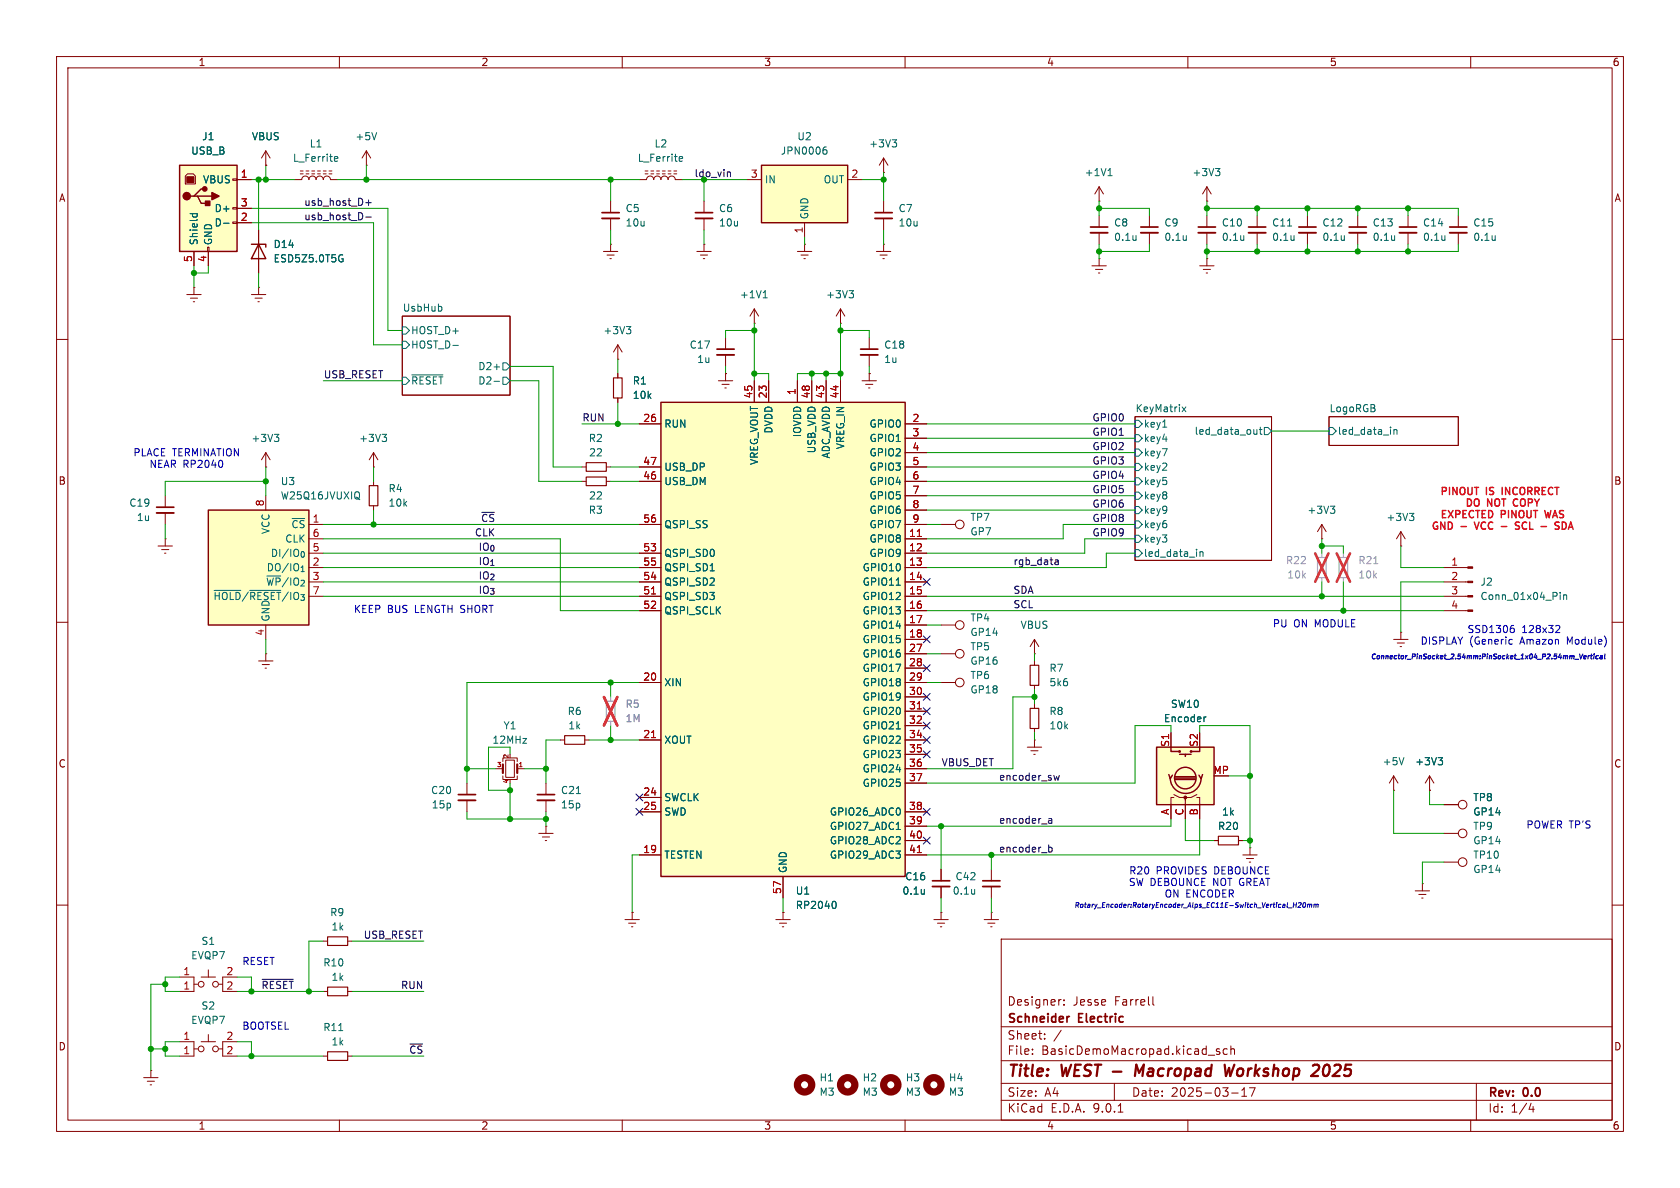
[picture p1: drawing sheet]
<svg xmlns="http://www.w3.org/2000/svg" width="297mm" height="210mm" viewBox="0 0 297 210" stroke-linecap="round" stroke-linejoin="round" font-family="sans-serif">
<g fill="none" stroke="#840000" stroke-width=".18">
<path d="M10 10h277v190h-277zM12 12h273v186h-273zM60 10v2M110 10v2M160 10v2M210 10v2M260 10v2M52.1 31.8h1.2a.64 .64 0 0 1 .7-.7 .64 .64 0 0 1 .6 .7 .64 .64 0 0 1 .6-.7 .64 .64 0 0 1 .7 .7 .64 .64 0 0 1 .6-.7 .64 .64 0 0 1 .6 .7 .64 .64 0 0 1 .7-.7 .64 .64 0 0 1 .6 .7h1.3M53.1 30.7h.5M53.1 30.2h.5M54.1 30.7h.5M54.1 30.2h.5"/>
<path d="M55.1 30.7h.5M55.1 30.2h.5M56.1 30.7h.5M56.1 30.2h.5M57.1 30.7h.6M57.1 30.2h.6M58.2 30.7h.5M58.2 30.2h.5M45.7 40.6v7.7M71.1 55.9h19.1v14h-19.1zM10 60h2M200.7 73.7h24.1v25.4h-24.1z"/>
<path d="M234.9 73.7h22.9v5h-22.9zM285 60h2M29.2 87.6v2.1M29.2 90.7v2M47 82.6h.1M47 80l-.8 1.3M47 80l.8 1.3M47 80v2.6M10 110h2M246.4 113h2.5M247 113.7h1.3M247.5 114.3h.3"/>
<path d="M247.6 111.8h.1M247.6 111.8v1.2M285 110h2M219.7 151.1h2.5M220.3 151.8h1.3M220.9 152.4h.2M221 149.9h.1M221 149.9v1.2M10 160h2M57.1 175.3h.8M57.1 166.4h.8M61.5 175.3h.7"/>
<path d="M61.5 166.4h.7M177 166h108v32h-108zM187.5 176.7h.1M188.1 177.6v.1M188.1 176.8v.1M203.8 176.2v1.3l.2 .2M285 160h2M60 198v2M110 198v2M160 198v2M177 194.5h108M177 191.5h108"/>
<path d="M177 187.5h108M177 181.5h108M182.5 186.3v.1M182.5 185.5v.1M184.7 183.6v.1M184.7 182.8v.1M187.6 182.1l-1.3 2M197 191.5v3M197.7 196.6h.8M210 198v2M213.6 186.5h1.1M215.6 185.5l-.4-.1-.2 .2 .1 .2 .5 .2v.3h-.6"/>
<path d="M217 185.5l-.5-.1-.3 .3v.4l.2 .2h.6M217.6 185.5l.2-.1 .4 .1v.9M217.6 184.9v1.5M217.7 193.2h1.2M219.5 193.8h.9M219.5 192.7l.5-.4v1.5M221.9 192.3l-.7 1.5M260 198v2M261 191.5v6.5M270.7 195l-.4 1.1h.9M271 195.6v1"/>
</g>
<path d="M202.2 188.2l-.8 1.4-.5-1.4-.3 2M216.5 188.2l.2 2 .6-1.4 .2 1.4 .7-2M234.5 188.2a1.41 1.41 0 0 0-.4 1.9l.3 .1" fill="none" stroke="#840000" stroke-width=".4"/>
<path d="M27.7 89.7h3M189.1 179.7l-.3 .1" fill="none" stroke="#840000" stroke-width=".3"/>
<g fill="none" stroke="#006464" stroke-width=".18">
<path d="M59.3 27.7h.4v.3l-.6 .1M59.7 28.5h-.4M60.3 45l.3 .1M60.4 45.8h.2v.4l-.3 .1M71.1 57.8h.7l.6 .6-.6 .7h-.7zM78.1 54.3v.6M48.5 76.8h.8l-.4 .5M49 77.3l.3 .2v.3l-.3 .2M71.1 60.3h.7l.6 .7-.6 .6h-.7zM71.1 66.7h.7l.6 .6-.6 .6h-.7zM72.8 66.3h5.5M80.1 61.1h.9"/>
<path d="M87.3 64.9h1M87.3 67.4h1M88.9 64.1h.6l.7 .7-.7 .6h-.6zM88.9 66.7h.6l.7 .6-.7 .6h-.6zM200.7 74.3h.6l.6 .6-.6 .7h-.6zM200.7 79.4h.6l.6 .6-.6 .6h-.6zM200.7 76.8h.6l.6 .7-.6 .6h-.6zM205.5 75.5h.8M209 71.9l.7 .9M209.7 71.9l-.7 .9M222.2 75.9v.9M222.2 76.7l-.4 .1"/>
<path d="M222.6 75.9h.5M222.8 75.5v1.1l.3 .2M223.5 75.6h.7l.6 .6-.6 .6h-.7zM234.9 75.6h.7l.6 .6-.6 .6h-.7zM246.4 76.1l.2-.2 .3 .1 .1 .8M246.4 75.9v.9M200.7 89.5h.6l.6 .7-.6 .6h-.6zM200.7 87h.6l.6 .6-.6 .7h-.6zM200.7 97.2h.6l.6 .6-.6 .6h-.6zM200.7 81.9h.6l.6 .7-.6 .6h-.6zM200.7 92.1h.6l.6 .6-.6 .6h-.6zM200.7 84.5h.6l.6 .6-.6 .6h-.6z"/>
<path d="M200.7 94.6h.6l.6 .7-.6 .6h-.6zM212.1 97.5v.9M212.1 97.6l.2-.1 .3 .1 .1 .8"/>
</g>
<path d="M27.7 90.7h3" fill="none" stroke="#840000" stroke-width=".33"/>
<path d="M44.4 43.2h2.6v.5M45.7 43.2l1.3 2.5h-2.6z" fill="none" stroke="#840000" stroke-width=".25"/>
<path d="M57.9 174.5h3.6v1.5h-3.6zM57.9 165.6h3.6v1.5h-3.6z" fill="none" stroke="#840000" stroke-width=".2"/>
<path d="M204.5 132.1h10.1v10.1h-10.1z" fill="#ffffc2"/>
<g fill="none" stroke="#840000" stroke-width=".25">
<path d="M204.5 132.1h10.1v10.1h-10.1zM206.6 136.9l.3 .8 .4-.7M206.9 137.5a2.73 2.73 0 0 0 2.7 2.8 2.73 2.73 0 0 0 2.7-2.8M207 132.1v.7h1.5M207.8 137.8h3.5M207.8 137.5h3.5M207.8 137.3h3.5M208.5 133.4h2.1M209.5 133.4v.3M212.1 132.1v.7h-1.5M212.6 136.9l-.3 .8-.3-.7"/>
<circle cx="208.5" cy="132.8" r=".13"/>
<circle cx="209.5" cy="137.5" r="1.9"/>
<circle cx="210.6" cy="132.8" r=".13"/>
</g>
<g fill="none" stroke="#840000" stroke-width=".18">
<path d="M47 29.2h.1M47 26.7l-.8 1.2M47 26.7l.8 1.2M47 26.7v2.5M213.4 35.6h.1M213.4 33l-.8 1.3M213.4 33l.7 1.3M213.4 33v2.6M133.3 57.2h.1M133.3 54.6l-.7 1.3M133.3 54.6l.8 1.3M133.3 54.6v2.6"/>
<path d="M153.7 59.7v2M154.9 44.5h2.6M155.6 45.1h1.2M156.1 45.7h.2M156.2 43.2h.1M156.2 43.2v1.3M127 67.3h2.5M127.6 67.9h1.3M128.1 68.6h.3M128.3 66h.1M128.3 66v1.3M153.7 62.7v2.1"/>
<path d="M66 85.1v.8M66 89.4v.8M102.9 85.1h.7M107.2 85.1h.7M166.4 92.7h2.5M233.7 95.3h.1M233.7 92.7l-.8 1.3M233.7 92.7l.7 1.3M233.7 92.7v2.6M247.6 96.5h.1M247.6 94l-.7 1.3M247.6 94l.8 1.3"/>
<path d="M247.6 94v2.5M166.4 110.5h2.5M166.4 115.6h2.5M182.9 115.6h.1M182.9 113v2.6M182.9 116.8v.8M182.9 113l-.8 1.3M182.9 113l.7 1.3M255.3 100.3h4.2M255.3 102.9h4.2M255.3 105.4h4.2M255.3 108h4.2"/>
<path d="M166.4 120.7h2.5M182.9 121.2v.7M207 129.5v2.6M246.4 139.7h.1M246.4 137.2l-.8 1.2M246.4 137.2l.7 1.2M246.4 137.2v2.5M252.7 139.7h.1M252.7 137.2l-.7 1.2M252.7 137.2l.8 1.2M252.7 137.2v2.5M95.2 147.3h2.6"/>
<path d="M95.9 148h1.3M96.4 148.6h.2M96.5 146.1h.1M96.5 146.1v1.2M207.5 141h-.5v3.8M207.5 140.5l1 .5h1v.5M211.6 140.5l-1 .5h-1.1v3.8M211.6 141h.5v3.8M250.2 157.5h2.5M250.8 158.1h1.3M251.3 158.8h.3M251.5 156.2h.1"/>
<path d="M251.5 156.2v1.3M255.3 147.3h2.5M255.3 152.4h2.5M255.3 142.2h2.5M110.5 162.6h2.5M111.1 163.2h1.3M111.6 163.8h.3M111.8 161.3h.1M111.8 161.3v1.3"/>
<circle cx="169.7" cy="92.7" r=".76"/>
<circle cx="169.7" cy="115.6" r=".76"/>
<circle cx="169.7" cy="110.5" r=".76"/>
<circle cx="169.7" cy="120.6" r=".76"/>
<circle cx="258.6" cy="152.4" r=".76"/>
<circle cx="258.6" cy="147.3" r=".76"/>
<circle cx="258.6" cy="142.2" r=".76"/>
</g>
<g fill="#840000" stroke="#840000" stroke-width=".18">
<path d="M259.5 100.2h.8v.3h-.8z"/>
<path d="M259.5 102.7h.8v.3h-.8z"/>
<path d="M259.5 105.3h.8v.2h-.8z"/>
<path d="M259.5 107.8h.8v.3h-.8z"/>
<circle cx="209.5" cy="141" r=".25"/>
</g>
<g fill="none" stroke="#006464" stroke-width=".18">
<path d="M214.9 29.8h.8l-.5 .5M215.4 30.3l.3 .2v.3l-.3 .3M134.9 52.6h.7M135 51.7l.3-.3v1.2M235.2 89.5h.8l-.4 .5M235.7 90l.3 .2v.3l-.3 .2M249.2 90.7h.7l-.4 .5M249.7 91.2l.2 .3v.3l-.2 .2M275.8 104.7v.1M275.8 105.1v.9M276.4 105.1v.9M276.4 105.3l.2-.2 .3 .1 .1 .8"/>
<path d="M213.2 126.7l-.4 .3M248.2 133.9l-.4 1.3M254.2 133.9h.8l-.4 .5M254.8 134.4l.2 .3v.3l-.2 .2"/>
</g>
<path d="M65.3 85.9h1.5v3.5h-1.5zM103.6 84.3h3.6v1.6h-3.6zM182.1 117.6h1.5v3.6h-1.5z" fill="none" stroke="#840000" stroke-width=".2"/>
<path d="M232.9 98.6h1.5v3.5h-1.5zM236.7 98.6h1.6v3.5h-1.6zM107.2 124h1.5v3.5h-1.5z" fill="none" stroke="#a1a1a1" stroke-width=".2"/>
<path d="M233.7 97.8v.8M237.5 97.8v.8M233.7 102.1v.8M237.5 102.1v.8M107.9 123.2v.8M107.9 127.5v.8" fill="none" stroke="#a1a1a1" stroke-width=".18"/>
<path d="M232.5 97.8l2.4 5M234.9 97.8l-2.4 5M236.3 97.8l2.4 5M238.7 97.8l-2.4 5M106.8 123.2l2.3 5M109.1 123.2l-2.3 5" fill="none" stroke="#e12e31" stroke-width=".46"/>
<path d="M242.9 99.6h.7" fill="none" stroke="#989898" stroke-width=".18"/>
<g fill="none" stroke="#840000" stroke-width="1.3">
<circle cx="142.2" cy="191.8" r="1.27"/>
<circle cx="149.9" cy="191.8" r="1.27"/>
</g>
<path d="M152.1 61.7h3.1" fill="none" stroke="#840000" stroke-width=".3"/>
<path d="M152.1 62.7h3.1" fill="none" stroke="#840000" stroke-width=".33"/>
<path d="M31.7 29.2h10.2v15.3h-10.2z" fill="#ffffc2"/>
<path d="M31.7 29.2h10.2v15.3h-10.2zM34.3 34.7h.6l.7 1.2h1.2M34.9 34.7h2.6M36.2 33.4h-.6l-1.3 1.3h-.6" fill="none" stroke="#840000" stroke-width=".25"/>
<g fill="none" stroke="#840000" stroke-width=".18">
<path d="M32.8 31.1l.3-.4h1.1l.3 .4v1.4h-1.7zM41.1 31.6h.8v.3h-.8zM41.1 36.7h.8v.3h-.8zM41.1 39.2h.8v.3h-.8zM41.9 31.8h2.5M41.9 36.8h2.5M41.9 39.4h2.5M33 52.1h2.6M33.7 52.7h1.2M34.2 53.3h.2M34.3 50.8h.1M34.3 44.5v2.5"/>
<path d="M34.3 50.8v1.3M36.7 43.7h.3v.8h-.3zM36.8 44.5v2.5M44.4 52.1h2.6M45.1 52.7h1.3M45.6 53.3h.2M45.7 50.8h.1M45.7 50.8v1.3M152.4 67.3h2.5M153 67.9h1.3M153.5 68.6h.3M153.7 66h.1"/>
<path d="M153.7 66v1.3M66 82.6h.1M66 80l-.7 1.3M66 80l.8 1.3M66 80v2.6M137.2 162.6h2.5M137.8 163.2h1.3M138.3 163.8h.3M138.4 161.3h.1M138.4 161.3v1.3M174 162.6h2.5M174.6 163.2h1.3"/>
<path d="M175.1 163.8h.3M175.3 161.3h.1M175.3 161.3v1.3"/>
</g>
<path d="M33 31.2h1.3v1.1h-1.3z" fill="#840000" stroke="#840000" stroke-width=".18"/>
<g fill="#840000" stroke="#840000" stroke-width=".25">
<path d="M36.3 35.6h.8v.7h-.8z"/>
<path d="M37.5 34l1.2 .7-1.2 .6z"/>
<circle cx="33" cy="34.7" r=".63"/>
<circle cx="36.2" cy="33.4" r=".38"/>
</g>
<path d="M33.6 37.8h1.3M34.1 37.8l-.1 .3M34.8 37.8l.1 .3M39.5 39.5h1M67.6 76.8h.7l-.4 .5M68.1 77.3l.2 .2v.3l-.2 .2" fill="none" stroke="#006464" stroke-width=".18"/>
<path d="M116.8 71.1h43.2v83.8h-43.2z" fill="#ffffc2"/>
<path d="M116.8 71.1h43.2v83.8h-43.2z" fill="none" stroke="#840000" stroke-width=".25"/>
<g fill="none" stroke="#840000" stroke-width=".18">
<path d="M64.8 29.2h.1M64.8 26.7l-.8 1.2M64.8 26.7l.7 1.2M64.8 26.7v2.5M156.2 35.6v2M156.2 38.6v2M194.3 35.6h.1M194.3 33l-.8 1.3M194.3 33l.8 1.3M194.3 33v2.6M194.3 38.1v2M203.2 38.1v2"/>
<path d="M213.4 38.1v2M222.2 38.1v2M231.1 38.1v2M240 38.1v2M248.9 38.1v2M257.8 38.1v2M141 44.5h2.5M141.6 45.1h1.3M142.1 45.7h.3M142.2 43.2h.1M142.2 43.2v1.3M148.6 57.2h.1"/>
<path d="M148.6 54.6v2.6M148.6 54.6l-.8 1.3M148.6 54.6l.8 1.3M193 47h2.6M193.7 47.6h1.2M194.2 48.3h.2M194.3 45.7h.1M194.3 41.1v2.1M194.3 45.7v1.3M203.2 41.1v2.1M212.1 47h2.5M212.7 47.6h1.3"/>
<path d="M213.2 48.3h.3M213.4 45.7h.1M213.4 41.1v2.1M213.4 45.7v1.3M222.2 41.1v2.1M231.1 41.1v2.1M240 41.1v2.1M248.9 41.1v2.1M257.8 41.1v2.1M113 74.9h3.8M133.3 67.3v3.8M135.9 67.3v3.8"/>
<path d="M141 67.3v3.8M143.5 67.3v3.8M146 67.3v3.8M148.6 67.3v3.8M160 74.9h3.8M160 77.5h3.8M27.9 96.5h2.6M28.6 97.2h1.2M29.1 97.8h.2M29.2 95.3h.1M29.2 95.3v1.2M113 82.6h3.8"/>
<path d="M113 85.1h3.8M113 92.7h3.8M113 97.8h3.8M160 82.6h3.8M160 85.1h3.8M160 92.7h3.8M160 97.8h3.8M160 80h3.8M160 87.6h3.8M160 90.2h3.8M160 95.3h3.8M113 100.3h3.8"/>
<path d="M113 102.9h3.8M113 105.4h3.8M113 108h3.8M160 100.3h3.8M160 102.9h3.8M160 105.4h3.8M160 108h3.8M160 110.5h3.8M160 113h3.8M160 115.6h3.8M160 118.1h3.8M82.5 138.4v2.1"/>
<path d="M87.6 135.9h1.3M88.9 137.2v.6h2.5v-.6M88.9 134.6v-.6h2.5v.6M89.4 134.4h1.5v3h-1.5zM91.4 135.9h1.3M96.5 138.4v2.1M99.1 130.8h.7M103.4 130.8h.7M113 120.7h3.8M113 130.8h3.8M160 120.7h3.8M160 130.8h3.8"/>
<path d="M160 123.2h3.8M160 125.7h3.8M160 128.3h3.8M160 133.4h3.8M160 135.9h3.8M160 138.4h3.8M181.6 132.1h2.5M182.2 132.7h1.3M182.8 133.4h.2M182.9 130.8h.1M182.9 124.5v.7M182.9 128.8v.7"/>
<path d="M182.9 130.8v1.3M82.5 141.5v2M96.5 141.5v2M113 141h3.8M113 143.5h3.8M113 151.1h3.8M138.4 154.9v3.9M160 143.5h3.8M160 151.1h3.8M160 146.1h3.8M160 148.6h3.8M166.4 153.7v2"/>
<path d="M166.4 156.7v2.1M175.3 153.7v2M175.3 156.7v2.1M214.6 148.6h.8M218.9 148.6h.8M165.1 162.6h2.5M165.7 163.2h1.3M166.2 163.8h.3M166.4 161.3h.1M166.4 161.3v1.3"/>
</g>
<g fill="none" stroke="#006464" stroke-width=".18">
<path d="M66.6 23.4l-.4 1.3M195.9 31.1h.7M196 30.1l.2-.3v1.3M227.6 40h.7M150.1 51.4h.8l-.4 .5M150.6 51.9l.3 .2v.3l-.3 .2M200.8 41.6v.9M200.8 42.4h.1M209.7 41.6v.9M209.7 42.4h.1M219.9 41.6v.9M219.9 42.4h-.1"/>
<path d="M228.8 41.6v.9M228.8 42.4h-.1M237.7 41.6v.9M237.7 42.4h-.1M246.6 41.6v.9M246.6 42.4h-.1M255.4 41.6v.9M255.4 42.4h.1M264.3 41.6v.9M264.3 42.4h.1M125.6 100.9h.7M158.4 103.4h.8"/>
<path d="M158.4 128.8h.8M101.9 140.3h.7M147.5 159.3a.79 .79 0 0 1 0 1.3M158.4 146.6h.8M163.4 157.2v.9M163.4 157.9v.1M172.3 157.2v.9M172.3 157.9l-.1 .1"/>
</g>
<path d="M162.2 94.8h.7M115.2 105h.7M115.2 130.4h.7M162.2 125.3h.7M162.2 150.7h.7" fill="none" stroke="#a90000" stroke-width=".18"/>
<g fill="none" stroke="#840000" stroke-width=".3">
<path d="M154.7 37.6h3M192.8 40.1h3M201.7 40.1h3M211.8 40.1h3.1M220.7 40.1h3.1M229.6 40.1h3.1M238.5 40.1h3.1M247.4 40.1h3M256.3 40.1h3M81 140.5h3.1M95 140.5h3M164.8 155.7h3.1"/>
<path d="M173.7 155.7h3.1"/>
</g>
<g fill="none" stroke="#840000" stroke-width=".33">
<path d="M154.7 38.6h3M192.8 41.1h3M201.7 41.1h3M211.8 41.1h3.1M220.7 41.1h3.1M229.6 41.1h3.1M238.5 41.1h3.1M247.4 41.1h3M256.3 41.1h3M81 141.5h3.1M95 141.5h3M164.8 156.7h3.1"/>
<path d="M173.7 156.7h3.1"/>
</g>
<g fill="none" stroke="#840000" stroke-width="1.3">
<circle cx="157.5" cy="191.8" r="1.27"/>
<circle cx="165.1" cy="191.8" r="1.27"/>
</g>
<path d="M99.8 130h3.6v1.6h-3.6zM182.1 125.2h1.5v3.6h-1.5zM215.4 147.8h3.5v1.6h-3.5z" fill="none" stroke="#840000" stroke-width=".2"/>
<path d="M88.9 135.1v1.6M91.4 135.1v1.6" fill="none" stroke="#840000" stroke-width=".38"/>
<path d="M36.8 90.2h17.8v20.3h-17.8z" fill="#ffffc2"/>
<path d="M36.8 90.2h17.8v20.3h-17.8z" fill="none" stroke="#840000" stroke-width=".25"/>
<g fill="none" stroke="#840000" stroke-width=".18">
<path d="M107.9 35.6v2M107.9 38.6v2M113 31.8h1.3a.64 .64 0 0 1 .6-.7 .64 .64 0 0 1 .7 .7 .64 .64 0 0 1 .6-.7 .64 .64 0 0 1 .6 .7 .64 .64 0 0 1 .7-.7 .64 .64 0 0 1 .6 .7 .64 .64 0 0 1 .6-.7 .64 .64 0 0 1 .7 .7h1.2M114 30.7h.6M114 30.2h.6M115.1 30.7h.5M115.1 30.2h.5M116.1 30.7h.5M116.1 30.2h.5M117.1 30.7h.5M117.1 30.2h.5M118.1 30.7h.5"/>
<path d="M118.1 30.2h.5M119.1 30.7h.5M119.1 30.2h.5M124.5 35.6v2M124.5 38.6v2M156.2 30.5h.1M156.2 27.9l-.8 1.3M156.2 27.9l.8 1.3M156.2 27.9v2.6M106.7 44.5h2.5M107.3 45.1h1.3M107.8 45.7h.3"/>
<path d="M107.9 43.2h.1M107.9 43.2v1.3M123.2 44.5h2.5M123.8 45.1h1.3M124.3 45.7h.3M124.5 43.2h.1M124.5 43.2v1.3M128.3 59.7v2M109.2 63.5h.1M109.2 61v2.5M109.2 66v.8M109.2 70.4v.7"/>
<path d="M109.2 61l-.7 1.2M109.2 61l.8 1.2M128.3 62.7v2.1M47 87.6v2.6M54.6 92.7h2.5M54.6 95.3h2.5M54.6 97.8h2.5M102.9 82.6h.7M107.2 82.6h.7M45.7 116.8h2.6M46.4 117.5h1.2M46.9 118.1h.2"/>
<path d="M47 115.6h.1M47 110.5v2.5M47 115.6v1.2M54.6 100.3h2.5"/>
</g>
<path d="M120.3 27.7h.3l.1 .3-.6 .1M120.6 28.5h-.3M157.7 24.7h.8l-.4 .5M158.3 25.2l.2 .2v.3l-.2 .3M110.7 57.7h.8l-.4 .5M111.3 58.2l.2 .3v.3l-.2 .2M63.4 87a.9 .9 0 0 1 0 1.1l.2 .2M37.9 104.4h4.7M44.2 104.4h5.4" fill="none" stroke="#006464" stroke-width=".18"/>
<path d="M106.4 37.6h3.1M122.9 37.6h3.1M126.7 61.7h3.1" fill="none" stroke="#840000" stroke-width=".3"/>
<path d="M106.4 38.6h3.1M122.9 38.6h3.1M126.7 62.7h3.1" fill="none" stroke="#840000" stroke-width=".33"/>
<path d="M108.5 66.8h1.5v3.6h-1.5zM103.6 81.8h3.6v1.5h-3.6z" fill="none" stroke="#840000" stroke-width=".2"/>
<path d="M134.6 29.2h15.3v10.2h-15.3z" fill="#ffffc2"/>
<path d="M134.6 29.2h15.3v10.2h-15.3z" fill="none" stroke="#840000" stroke-width=".25"/>
<g fill="none" stroke="#840000" stroke-width=".18">
<path d="M41.9 31.8h2.5M41.9 36.8h2.5M41.9 39.4h2.5M47 29.2h.1M132.1 31.8h2.5M142.2 39.4v2.5M149.9 31.8h2.5M34.3 44.5v2.5M36.8 44.5v2.5M45.7 40.6v2.6M45.7 45.7v2.6M109.2 66v.8"/>
<path d="M109.2 70.4v.7M113 74.9h3.8M128.3 66h.1M133.3 67.3v3.8M135.9 67.3v3.8M141 67.3v3.8M143.5 67.3v3.8M146 67.3v3.8M148.6 67.3v3.8M153.7 66h.1M160 74.9h3.8M160 77.5h3.8"/>
<path d="M113 82.6h3.8M113 85.1h3.8M113 92.7h3.8M113 97.8h3.8M160 82.6h3.8M160 85.1h3.8M160 92.7h3.8M160 97.8h3.8M160 80h3.8M160 87.6h3.8M160 90.2h3.8M160 95.3h3.8"/>
<path d="M113 100.3h3.8M113 102.9h3.8M113 105.4h3.8M113 108h3.8M160 100.3h3.8M160 102.9h3.8M160 105.4h3.8M160 108h3.8M160 110.5h3.8M160 113h3.8M160 115.6h3.8M160 118.1h3.8"/>
<path d="M113 120.7h3.8M113 130.8h3.8M160 120.7h3.8M160 130.8h3.8M160 123.2h3.8M160 125.7h3.8M160 128.3h3.8M160 133.4h3.8M160 135.9h3.8M160 138.4h3.8M207 129.5v2.6M252.7 139.7h.1"/>
<path d="M113 141h3.8M113 143.5h3.8M113 151.1h3.8M138.4 154.9v3.9M160 148.6h3.8M160 143.5h3.8M160 151.1h3.8M160 146.1h3.8M166.4 153.7v2M166.4 156.7v2.1M207 142.2v2.6M209.5 142.2v2.6"/>
<path d="M212.1 142.2v2.6M214.6 148.6h.8M218.9 148.6h.8M255.3 142.2h2.5M31.7 172.7h2.6v2.6h-2.6M34.3 174h.6M35.6 172.7h2.5M36.8 171.5v1.2M38.7 174h.7M41.9 172.7h-2.5v2.6h2.5M111.8 161.3h.1M138.4 161.3h.1"/>
<path d="M25.4 190.5h2.5M26 191.1h1.3M26.5 191.8h.3M26.7 189.2h.1M26.7 189.2v1.3M31.7 184.2h2.6v2.5h-2.6M34.3 185.4h.6M35.6 184.2h2.5M36.8 182.9v1.3M38.7 185.4h.7M41.9 184.2h-2.5v2.5h2.5M57.1 186.7h.8"/>
<path d="M61.5 186.7h.7"/>
<circle cx="35.6" cy="174" r=".51"/>
<circle cx="38.1" cy="174" r=".51"/>
<circle cx="35.6" cy="185.4" r=".51"/>
<circle cx="38.1" cy="185.4" r=".51"/>
</g>
<g fill="none" stroke="#006464" stroke-width=".18">
<path d="M33.6 37.8h1.3M34.1 37.8l-.1 .3M34.8 37.8l.1 .3M39.5 39.5h1M145.7 26.5h.3l.2 .2-.1 .4-.4 .1M146.1 26h-.4M60.3 45l.3 .1M60.4 45.8h.2v.4l-.3 .1M125.6 100.9h.7M158.4 103.4h.8M158.4 128.8h.8M213.2 126.7l-.4 .3"/>
<path d="M254.2 133.9h.8l-.4 .5M254.8 134.4l.2 .3v.3l-.2 .2M147.5 159.3a.79 .79 0 0 1 0 1.3M158.4 146.6h.8M163.4 157.2v.9M163.4 157.9v.1M59.9 182.2h.7"/>
</g>
<path d="M57.9 185.9h3.6v1.6h-3.6z" fill="none" stroke="#840000" stroke-width=".2"/>
<g fill="none" stroke="#0f0f0f" stroke-width=".18">
<path d="M64.7 35.8h.9M64.7 38.4h.9M65.2 35.3v1M128.8 30.4l.3 .2v.6M186.5 99h.5l.1 .8M186.5 99.8h.6M187.1 99.3l-.6 .1M187.3 137.1l-.3 .8-.2-.6-.3 .6M185.4 149.8h.4l.2 .2-.1 .6h-.5M185.4 144.8h.5v.7M185.4 145.5h.5M185.9 145l-.5 .1"/>
<path d="M46.4 173.1h5.4"/>
</g>
<g fill="none" stroke="#009600" stroke-width=".18">
<path d="M44.4 36.8h24.2v21.6h2.5M44.4 31.8h7.7M44.4 39.4h21.6v21.6h5.1M45.7 31.8v8.8M47 29.2v2.6M59.7 31.8h53.3M64.8 29.2v2.6M107.9 31.8v3.8M120.6 31.8h11.5M124.5 31.8v3.8M152.4 31.8h3.8M156.2 30.5v5.1"/>
<path d="M194.3 35.6v2.5M194.3 36.8h8.9v1.3M213.4 35.6v2.5M213.4 36.8h44.4v1.3M222.2 36.8v1.3M231.1 36.8v1.3M240 36.8v1.3M248.9 36.8v1.3M34.3 47v3.8M36.8 47v1.3h-2.5M45.7 48.3v2.5M107.9 40.6v2.6"/>
<path d="M124.5 40.6v2.6M133.3 58.4h-5v1.3M133.3 57.2v10.1M142.2 41.9v1.3M148.6 57.2v10.1M148.6 58.4h5.1v1.3M156.2 40.6v2.6M194.3 43.2v2.5M203.2 43.2v1.3h-8.9M213.4 43.2v2.5M222.2 43.2v1.3M231.1 43.2v1.3"/>
<path d="M240 43.2v1.3M248.9 43.2v1.3M257.8 43.2v1.3h-44.4M57.1 67.3h14M90.2 64.8h7.6v17.8h5.1M90.2 67.3h5v17.8h7.7M102.9 74.9h10.1M109.2 63.5v2.5M109.2 71.1v3.8M128.3 64.8v1.2M133.3 66h2.6v1.3M143.5 66v1.3"/>
<path d="M146 66v1.3M148.6 66h-7.6v1.3M153.7 64.8v1.2M163.8 74.9h36.9M163.8 77.5h36.9M224.8 76.2h10.1M29.2 92.7v2.6M47 85.1h-17.8v2.5M47 82.6v5M57.1 95.3h42v12.7h13.9M57.1 97.8h55.9M57.1 92.7h55.9"/>
<path d="M66 82.6v2.5M66 90.2v2.5M107.9 82.6h5.1M107.9 85.1h5.1M163.8 82.6h36.9M163.8 87.6h36.9M163.8 80h36.9M163.8 85.1h36.9M163.8 90.2h36.9M163.8 92.7h2.6M200.7 92.7h-12.7v2.6h-24.2M200.7 95.3h-8.9v2.5h-28"/>
<path d="M200.7 97.8h-5.1v2.5h-31.8M233.7 95.3v2.5M233.7 96.5h3.8v1.3M247.6 96.5v3.8h7.7M47 113v2.6M57.1 100.3h55.9M57.1 105.4h55.9M57.1 102.9h55.9M163.8 110.5h2.6M163.8 115.6h2.6M163.8 105.4h91.5M163.8 108h91.5"/>
<path d="M182.9 115.6v1.2M233.7 102.9v2.5M237.5 102.9v5.1M255.3 102.9h-7.7v8.9M82.5 135.9h5.1M90.2 133.4v-1.3h-3.8v7.6h3.8M90.2 138.4v6.4M92.7 135.9h3.8M99.1 130.8h-2.6v7.6M104.1 130.8h8.9M107.9 120.7v2.5M107.9 128.3v2.5"/>
<path d="M113 120.7h-30.5v17.7M163.8 120.7h2.6M182.9 121.9v2.6M182.9 129.5v1.3M182.9 123.2h-3.8v12.7h-15.3M207 129.5v-1.2h-6.3v10.1h-36.9M212.1 129.5v-1.2h8.9v21.6M217.2 137.2h3.8M246.4 139.7v7.6h8.9M252.7 139.7v2.5h2.6M82.5 143.5v1.3h14M96.5 143.5v2.6"/>
<path d="M113 151.1h-1.2v10.2M138.4 158.8v2.5M166.4 146.1v7.6M166.4 158.8v2.5M175.3 151.1v2.6M175.3 158.8v2.5M207 144.8v1.3h-43.2M209.5 144.8v3.8h5.1M212.1 144.8v6.3h-48.3M219.7 148.6h1.3M255.3 152.4h-3.8v3.8M29.2 174h-2.5v15.2"/>
<path d="M31.7 172.7h-2.5v2.6h2.5M41.9 175.3h15.2M41.9 172.7h2.5v2.6M57.1 166.4h-2.5v8.9M62.2 175.3h12.7M62.2 166.4h12.7M26.7 185.4h2.5M31.7 184.2h-2.5v2.5h2.5M41.9 184.2h2.5v2.5M41.9 186.7h15.2M62.2 186.7h12.7"/>
</g>
<g fill="none" stroke="#000084" stroke-width=".18">
<path d="M163.2 102.3l1.2 1.2M163.2 117.5l1.2 1.2M163.2 112.4l1.2 1.2M164.4 102.3l-1.2 1.2M164.4 117.5l-1.2 1.2M164.4 112.4l-1.2 1.2M163.2 132.7l1.2 1.3M163.2 122.6l1.2 1.2M163.2 127.7l1.2 1.2M163.2 125.1l1.2 1.2M163.2 130.2l1.2 1.2M164.4 132.7l-1.2 1.3"/>
<path d="M164.4 122.6l-1.2 1.2M164.4 127.7l-1.2 1.2M164.4 125.1l-1.2 1.2M164.4 130.2l-1.2 1.2M112.4 142.9l1.2 1.2M112.4 140.4l1.2 1.2M113.6 142.9l-1.2 1.2M113.6 140.4l-1.2 1.2M163.2 148l1.2 1.2M163.2 142.9l1.2 1.2M164.4 148l-1.2 1.2M164.4 142.9l-1.2 1.2"/>
</g>
<g fill="none" stroke="#0000c2" stroke-width=".18">
<path d="M39.2 81.5l.2 .3-.2 .7M267 113l.4 .1M267.2 111h.3l.2 .3v.4l-.5 .1M267.4 110.6h.2M267.4 113.8l-.4 .1M275.2 110.6h.4l.2 .3-.8 .9h.8M228.7 160h.5M228.7 159.6l-.1 .8M229.2 159.6l-.1 .8M229.6 159.6h.3l.1 .2-.6 .6h.6M230.5 159.6h.1a.43 .43 0 0 1 .2 .4 .43 .43 0 0 1-.4 .4l-.1-.3zM231.2 159.9l.2-.1 .1 .2"/>
<path d="M231.2 159.8l-.1 .6M231.5 160l.4-.1v.5M231.5 160v.4M232.3 159.9l.3-.1 .1 .2M232.3 159.8v.6M232.7 160l.3-.1v.5M232.7 160l-.1 .4M227.8 160.5h.6"/>
</g>
<path d="M260.6 92.3l.5 1.3M265.4 93.1h1M267.9 92.5l.1 .3 .5 .2 .1 .2-.2 .4-.5-.1M274.9 92.5l.1 .3M275.5 93l.1 .2-.1 .3M276.2 92.3v1.3l.6-.2 .1-.4-.1-.4" fill="none" stroke="#ff001b" stroke-width=".25"/>
<path d="M280.1 115.9h.3v.2l-.4 .1M280.3 116.4l-.2 .1M280.8 115.9l-.1 .6M281 115.9l-.2 .2M281.2 115.9h.3M281.4 115.6l-.1 .7 .2 .2M281.8 115.9l-.1 .6M281.8 115.6v.1M282.6 115.9h-.4l-.1 .4 .2 .2 .2-.1M282.9 115.9h.4l-.1 .6M283.3 116.1l-.4 .2 .1 .2 .2-.1M283.7 115.6v.7l.1 .2" fill="none" stroke="#0000c2" stroke-width=".21"/>
<path d="M107.9 123.2v.8M107.9 127.5v.8" fill="none" stroke="#a1a1a1" stroke-width=".18"/>
<path d="M106.8 123.2l2.3 5M109.1 123.2l-2.3 5" fill="none" stroke="#e12e31" stroke-width=".46"/>
<path d="M162.2 94.8h.7M115.2 105h.7M115.2 130.4h.7M162.2 125.3h.7M162.2 150.7h.7" fill="none" stroke="#a90000" stroke-width=".18"/>
<g fill="#009600" stroke="#009600" stroke-width=".18">
<circle cx="221" cy="137.2" r=".46"/>
<circle cx="221" cy="148.6" r=".46"/>
<circle cx="240" cy="44.5" r=".46"/>
<circle cx="233.7" cy="96.5" r=".46"/>
<circle cx="233.7" cy="105.4" r=".46"/>
<circle cx="237.5" cy="108" r=".46"/>
<circle cx="166.4" cy="146.1" r=".46"/>
<circle cx="182.9" cy="123.2" r=".46"/>
<circle cx="231.1" cy="36.8" r=".46"/>
<circle cx="231.1" cy="44.5" r=".46"/>
<circle cx="248.9" cy="36.8" r=".46"/>
<circle cx="248.9" cy="44.5" r=".46"/>
<circle cx="240" cy="36.8" r=".46"/>
<circle cx="148.6" cy="66" r=".46"/>
<circle cx="146" cy="66" r=".46"/>
<circle cx="148.6" cy="58.4" r=".46"/>
<circle cx="143.5" cy="66" r=".46"/>
<circle cx="156.2" cy="31.8" r=".46"/>
<circle cx="133.3" cy="66" r=".46"/>
<circle cx="213.4" cy="44.5" r=".46"/>
<circle cx="222.2" cy="44.5" r=".46"/>
<circle cx="194.3" cy="36.8" r=".46"/>
<circle cx="222.2" cy="36.8" r=".46"/>
<circle cx="213.4" cy="36.8" r=".46"/>
<circle cx="194.3" cy="44.5" r=".46"/>
<circle cx="175.3" cy="151.1" r=".46"/>
<circle cx="47" cy="85.1" r=".46"/>
<circle cx="34.3" cy="48.3" r=".46"/>
<circle cx="47" cy="31.8" r=".46"/>
<circle cx="45.7" cy="31.8" r=".46"/>
<circle cx="96.5" cy="135.9" r=".46"/>
<circle cx="90.2" cy="139.7" r=".46"/>
<circle cx="90.2" cy="144.8" r=".46"/>
<circle cx="82.5" cy="135.9" r=".46"/>
<circle cx="107.9" cy="31.8" r=".46"/>
<circle cx="133.3" cy="58.4" r=".46"/>
<circle cx="109.2" cy="74.9" r=".46"/>
<circle cx="44.4" cy="175.3" r=".46"/>
<circle cx="26.7" cy="185.4" r=".46"/>
<circle cx="44.4" cy="186.7" r=".46"/>
<circle cx="29.2" cy="185.4" r=".46"/>
<circle cx="29.2" cy="174" r=".46"/>
<circle cx="54.6" cy="175.3" r=".46"/>
<circle cx="66" cy="92.7" r=".46"/>
<circle cx="64.8" cy="31.8" r=".46"/>
<circle cx="107.9" cy="120.7" r=".46"/>
<circle cx="96.5" cy="144.8" r=".46"/>
<circle cx="107.9" cy="130.8" r=".46"/>
</g>
<g font-size="2.8" fill="#840000">
<text x="178" y="190.9">Title:</text>
<text x="187.7" y="190.9">WEST -</text>
<text x="202.3" y="190.9">Macropad</text>
<text x="218.9" y="190.9">Workshop</text>
<text x="235.2" y="190.9">2025</text>
</g>
<g font-size="2.1" fill="#840000">
<text x="178" y="178">Designer:</text>
<text x="189.7" y="178">Jesse</text>
<text x="197.1" y="178">Farrell</text>
<text x="178" y="184">Sheet:</text>
<text x="178" y="181.2">Schneider</text>
<text x="190.7" y="181.2">Electric</text>
<text x="178" y="186.7">File:</text>
<text x="184.1" y="186.7">BasicDemoMacropad.kicad_sch</text>
<text x="178" y="196.9">KiCad</text>
<text x="178" y="194.1">Size:</text>
<text x="184.7" y="194.1">A4</text>
<text x="185.7" y="196.9">E.D.A.</text>
<text x="193.3" y="196.9">9.0.1</text>
<text x="200" y="194.1">Date:</text>
<text x="207" y="194.1">2025-03-17</text>
<text x="263" y="194.3">Rev:</text>
<text x="263" y="196.9">Id:</text>
<text x="267.1" y="196.9">1/4</text>
<text x="269.4" y="194.3">0.0</text>
</g>
<g font-size="1.8" fill="#840000">
<text x="35" y="11.9">1</text>
<text x="85" y="11.9">2</text>
<text x="135" y="11.9">3</text>
<text x="185" y="11.9">4</text>
<text x="235" y="11.9">5</text>
<text x="285" y="11.9">6</text>
<text x="10.3" y="35.9">A</text>
<text x="285.3" y="35.9">A</text>
<text x="10.3" y="85.9">B</text>
<text x="285.3" y="85.9">B</text>
<text x="10.3" y="135.9">C</text>
<text x="285.3" y="135.9">C</text>
<text x="10.3" y="185.9">D</text>
<text x="285.3" y="185.9">D</text>
<text x="35" y="199.9">1</text>
<text x="85" y="199.9">2</text>
<text x="135" y="199.9">3</text>
<text x="185" y="199.9">4</text>
<text x="235" y="199.9">5</text>
<text x="285" y="199.9">6</text>
</g>
<g font-size="1.8" fill="#006464">
<text x="33.7" y="27.5">USB_B</text>
<text x="35.6" y="25">J1</text>
<text x="44.4" y="25">VBUS</text>
<text x="51.7" y="28.8">L_Ferrite</text>
<text x="54.7" y="26.3">L1</text>
<text x="62.7" y="25">+5V</text>
<text x="112.7" y="28.8">L_Ferrite</text>
<text x="115.6" y="26.3">L2</text>
<text x="137.9" y="27.5">JPN0006</text>
<text x="140.9" y="25">U2</text>
<text x="153.6" y="26.3">+3V3</text>
<text x="35.8" y="32.6">VBUS</text>
<text x="135.1" y="32.6">IN</text>
<text x="145.5" y="32.6">OUT</text>
<text x="191.7" y="31.3">+1V1</text>
<text x="210.7" y="31.3">+3V3</text>
<text x="37.8" y="37.7">D+</text>
<text x="37.8" y="40.2">D-</text>
<text x="110.5" y="37.7">C5</text>
<text x="110.5" y="40.2">10u</text>
<text x="127" y="37.7">C6</text>
<text x="127" y="40.2">10u</text>
<text x="143.1" y="38.9" transform="rotate(-90 143.1 38.9)">GND</text>
<text x="158.8" y="37.7">C7</text>
<text x="158.8" y="40.2">10u</text>
<text x="196.9" y="40.2">C8</text>
<text x="205.7" y="40.2">C9</text>
<text x="215.9" y="40.2">C10</text>
<text x="224.8" y="40.2">C11</text>
<text x="233.7" y="40.2">C12</text>
<text x="242.6" y="40.2">C13</text>
<text x="251.5" y="40.2">C14</text>
<text x="260.4" y="40.2">C15</text>
<text x="35.2" y="43.4" transform="rotate(-90 35.2 43.4)">Shield</text>
<text x="37.7" y="43.4" transform="rotate(-90 37.7 43.4)">GND</text>
<text x="48.3" y="44">D14</text>
<text x="48.3" y="46.6">ESD5Z5.0T5G</text>
<text x="196.9" y="42.8">0.1u</text>
<text x="205.7" y="42.8">0.1u</text>
<text x="215.9" y="42.8">0.1u</text>
<text x="224.8" y="42.8">0.1u</text>
<text x="233.7" y="42.8">0.1u</text>
<text x="242.6" y="42.8">0.1u</text>
<text x="251.5" y="42.8">0.1u</text>
<text x="260.4" y="42.8">0.1u</text>
<text x="130.7" y="52.9">+1V1</text>
<text x="145.9" y="52.9">+3V3</text>
<text x="71.1" y="55.2">UsbHub</text>
<text x="72.6" y="59.3">HOST_D+</text>
<text x="106.6" y="59.3">+3V3</text>
<text x="72.6" y="61.8">HOST_D-</text>
<text x="84.5" y="65.6">D2+</text>
<text x="121.8" y="61.8">C17</text>
<text x="123.2" y="64.4">1u</text>
<text x="156.2" y="64.4">1u</text>
<text x="156.2" y="61.8">C18</text>
<text x="72.6" y="68.2">~{RESET}</text>
<text x="84.5" y="68.2">D2-</text>
<text x="111.8" y="68.2">R1</text>
<text x="111.8" y="70.7">10k</text>
<text x="117.3" y="75.8">RUN</text>
<text x="136.8" y="76.7" transform="rotate(-90 136.8 76.7)">DVDD</text>
<text x="141.8" y="77.4" transform="rotate(-90 141.8 77.4)">IOVDD</text>
<text x="153.6" y="75.8">GPIO0</text>
<text x="200.7" y="72.9">KeyMatrix</text>
<text x="202.1" y="75.8">key1</text>
<text x="211.1" y="77.1">led_data_out</text>
<text x="234.9" y="72.9">LogoRGB</text>
<text x="236.4" y="77.1">led_data_in</text>
<text x="44.3" y="78.3">+3V3</text>
<text x="63.4" y="78.3">+3V3</text>
<text x="104" y="78.3">R2</text>
<text x="104" y="80.9">22</text>
<text x="117.3" y="83.4">USB_DP</text>
<text x="134.2" y="82.3" transform="rotate(-90 134.2 82.3)">VREG_VOUT</text>
<text x="144.4" y="80.2" transform="rotate(-90 144.4 80.2)">USB_VDD</text>
<text x="146.9" y="81.1" transform="rotate(-90 146.9 81.1)">ADC_AVDD</text>
<text x="149.5" y="79.5" transform="rotate(-90 149.5 79.5)">VREG_IN</text>
<text x="153.6" y="78.3">GPIO1</text>
<text x="153.6" y="80.9">GPIO2</text>
<text x="153.6" y="83.4">GPIO3</text>
<text x="202.1" y="80.9">key7</text>
<text x="202.1" y="83.4">key2</text>
<text x="202.1" y="78.3">key4</text>
<text x="22.8" y="89.8">C19</text>
<text x="49.5" y="86">U3</text>
<text x="49.5" y="88.5">W25Q16JVUXIQ</text>
<text x="68.6" y="87.2">R4</text>
<text x="68.6" y="89.8">10k</text>
<text x="104" y="88.5">22</text>
<text x="117.3" y="86">USB_DM</text>
<text x="153.6" y="86">GPIO4</text>
<text x="153.6" y="88.5">GPIO5</text>
<text x="202.1" y="88.5">key8</text>
<text x="202.1" y="86">key5</text>
<text x="24.1" y="92.3">1u</text>
<text x="47.9" y="94.5" transform="rotate(-90 47.9 94.5)">VCC</text>
<text x="51.4" y="93.6">~{CS}</text>
<text x="104" y="91">R3</text>
<text x="117.3" y="93.6">QSPI_SS</text>
<text x="153.6" y="91">GPIO6</text>
<text x="153.6" y="93.6">GPIO7</text>
<text x="171.5" y="92.3">TP7</text>
<text x="171.5" y="94.8">GP7</text>
<text x="202.1" y="91">key9</text>
<text x="202.1" y="93.6">key6</text>
<text x="231" y="91">+3V3</text>
<text x="245" y="92.3">+3V3</text>
<text x="47" y="101.2">DO/IO_{1}</text>
<text x="47.7" y="98.7">DI/IO_{0}</text>
<text x="50.3" y="96.1">CLK</text>
<text x="117.3" y="98.7">QSPI_SD0</text>
<text x="117.3" y="101.2">QSPI_SD1</text>
<text x="152.4" y="101.2">GPIO10</text>
<text x="153.6" y="96.1">GPIO8</text>
<text x="153.6" y="98.7">GPIO9</text>
<text x="202.1" y="98.7">led_data_in</text>
<text x="202.1" y="96.1">key3</text>
<text x="37.6" y="106.3">~{HOLD}/~{RESET}/IO_{3}</text>
<text x="46.9" y="103.7">~{WP}/IO_{2}</text>
<text x="117.3" y="103.7">QSPI_SD2</text>
<text x="117.3" y="106.3">QSPI_SD3</text>
<text x="152.4" y="103.7">GPIO11</text>
<text x="152.4" y="106.3">GPIO12</text>
<text x="261.6" y="103.7">J2</text>
<text x="261.6" y="106.3">Conn_01x04_Pin</text>
<text x="47.9" y="110" transform="rotate(-90 47.9 110)">GND</text>
<text x="117.3" y="108.8">QSPI_SCLK</text>
<text x="152.4" y="108.8">GPIO13</text>
<text x="152.4" y="111.4">GPIO14</text>
<text x="152.4" y="113.9">GPIO15</text>
<text x="171.5" y="110.1">TP4</text>
<text x="171.5" y="112.6">GP14</text>
<text x="180.3" y="111.4">VBUS</text>
<text x="152.4" y="116.4">GPIO16</text>
<text x="152.4" y="119">GPIO17</text>
<text x="171.5" y="115.2">TP5</text>
<text x="171.5" y="117.7">GP16</text>
<text x="185.4" y="119">R7</text>
<text x="117.3" y="121.5">XIN</text>
<text x="152.4" y="121.5">GPIO18</text>
<text x="152.4" y="124.1">GPIO19</text>
<text x="171.5" y="120.2">TP6</text>
<text x="171.5" y="122.8">GP18</text>
<text x="185.4" y="121.5">5k6</text>
<text x="206.9" y="125.3">SW10</text>
<text x="87" y="131.7">12MHz</text>
<text x="88.9" y="129.1">Y1</text>
<text x="100.3" y="126.6">R6</text>
<text x="100.4" y="129.1">1k</text>
<text x="117.3" y="131.7">XOUT</text>
<text x="152.4" y="126.6">GPIO20</text>
<text x="152.4" y="129.1">GPIO21</text>
<text x="152.4" y="131.7">GPIO22</text>
<text x="185.4" y="126.6">R8</text>
<text x="185.4" y="129.1">10k</text>
<text x="205.7" y="127.9">Encoder</text>
<text x="152.4" y="134.2">GPIO23</text>
<text x="152.4" y="136.8">GPIO24</text>
<text x="244.3" y="135.5">+5V</text>
<text x="250.1" y="135.5">+3V3</text>
<text x="76.1" y="140.6">C20</text>
<text x="76.2" y="143.1">15p</text>
<text x="99.1" y="140.6">C21</text>
<text x="99.1" y="143.1">15p</text>
<text x="117.3" y="141.8">SWCLK</text>
<text x="152.4" y="139.3">GPIO25</text>
<text x="260.4" y="141.8">TP8</text>
<text x="117.3" y="144.4">SWD</text>
<text x="146.6" y="144.4">GPIO26_ADC0</text>
<text x="146.6" y="146.9">GPIO27_ADC1</text>
<text x="146.6" y="149.5">GPIO28_ADC2</text>
<text x="215.2" y="146.9">R20</text>
<text x="215.9" y="144.4">1k</text>
<text x="260.4" y="146.9">TP9</text>
<text x="260.4" y="149.5">GP14</text>
<text x="260.4" y="144.4">GP14</text>
<text x="117.3" y="152">TESTEN</text>
<text x="139.3" y="154.4" transform="rotate(-90 139.3 154.4)">GND</text>
<text x="146.6" y="152">GPIO29_ADC3</text>
<text x="159.9" y="155.8">C16</text>
<text x="168.8" y="155.8">C42</text>
<text x="260.4" y="152">TP10</text>
<text x="260.4" y="154.5">GP14</text>
<text x="140.6" y="158.3">U1</text>
<text x="140.6" y="160.9">RP2040</text>
<text x="159.4" y="158.3">0.1u</text>
<text x="168.3" y="158.3">0.1u</text>
<text x="35.5" y="167.2">S1</text>
<text x="58.3" y="162.2">R9</text>
<text x="58.5" y="164.7">1k</text>
<text x="33.7" y="169.8">EVQP7</text>
<text x="57.1" y="171">R10</text>
<text x="58.5" y="173.6">1k</text>
<text x="35.5" y="178.7">S2</text>
<text x="33.7" y="181.2">EVQP7</text>
<text x="57.1" y="182.5">R11</text>
<text x="58.5" y="185">1k</text>
<text x="144.8" y="191.4">H1</text>
<text x="152.4" y="191.4">H2</text>
<text x="160" y="191.4">H3</text>
<text x="167.6" y="191.4">H4</text>
<text x="144.8" y="193.9">M3</text>
<text x="152.4" y="193.9">M3</text>
<text x="160" y="193.9">M3</text>
<text x="167.6" y="193.9">M3</text>
</g>
<g font-size="1.8" fill="#a90000">
<text x="42.5" y="31.5">1</text>
<text x="132.6" y="31.5">3</text>
<text x="150.4" y="31.5">2</text>
<text x="42.5" y="36.6">3</text>
<text x="42.5" y="39.1">2</text>
<text x="142" y="41.3" transform="rotate(-90 142 41.3)">1</text>
<text x="34" y="46.4" transform="rotate(-90 34 46.4)">5</text>
<text x="36.6" y="46.4" transform="rotate(-90 36.6 46.4)">4</text>
<text x="133.1" y="70.5" transform="rotate(-90 133.1 70.5)">45</text>
<text x="135.6" y="70.5" transform="rotate(-90 135.6 70.5)">23</text>
<text x="140.7" y="69.9" transform="rotate(-90 140.7 69.9)">1</text>
<text x="143.3" y="70.5" transform="rotate(-90 143.3 70.5)">48</text>
<text x="145.8" y="70.5" transform="rotate(-90 145.8 70.5)">43</text>
<text x="148.3" y="70.5" transform="rotate(-90 148.3 70.5)">44</text>
<text x="113.6" y="74.7">26</text>
<text x="161.2" y="74.7">2</text>
<text x="161.2" y="77.2">3</text>
<text x="113.6" y="82.3">47</text>
<text x="161.2" y="79.8">4</text>
<text x="161.2" y="82.3">5</text>
<text x="46.7" y="89.6" transform="rotate(-90 46.7 89.6)">8</text>
<text x="113.6" y="84.8">46</text>
<text x="161.2" y="84.8">6</text>
<text x="161.2" y="87.4">7</text>
<text x="161.2" y="89.9">8</text>
<text x="55.2" y="92.5">1</text>
<text x="55.2" y="95">6</text>
<text x="113.6" y="92.5">56</text>
<text x="160.6" y="95">11</text>
<text x="161.2" y="92.5">9</text>
<text x="55.2" y="97.5">5</text>
<text x="55.2" y="100.1">2</text>
<text x="113.6" y="97.5">53</text>
<text x="113.6" y="100.1">55</text>
<text x="160.6" y="97.5">12</text>
<text x="160.6" y="100.1">13</text>
<text x="256.5" y="100.1">1</text>
<text x="55.2" y="102.6">3</text>
<text x="55.2" y="105.2">7</text>
<text x="113.6" y="102.6">54</text>
<text x="113.6" y="105.2">51</text>
<text x="113.6" y="107.7">52</text>
<text x="160.6" y="102.6">14</text>
<text x="160.6" y="105.2">15</text>
<text x="160.6" y="107.7">16</text>
<text x="256.5" y="102.6">2</text>
<text x="256.5" y="105.2">3</text>
<text x="256.5" y="107.7">4</text>
<text x="46.7" y="112.5" transform="rotate(-90 46.7 112.5)">4</text>
<text x="160.6" y="110.2">17</text>
<text x="160.6" y="112.8">18</text>
<text x="160.6" y="115.3">27</text>
<text x="160.6" y="117.9">28</text>
<text x="113.6" y="120.4">20</text>
<text x="160.6" y="120.4">29</text>
<text x="160.6" y="122.9">30</text>
<text x="160.6" y="125.5">31</text>
<text x="113.6" y="130.6">21</text>
<text x="160.6" y="128">32</text>
<text x="160.6" y="130.6">34</text>
<text x="160.6" y="133.1">35</text>
<text x="160.6" y="135.6">36</text>
<text x="206.8" y="132.1" transform="rotate(-90 206.8 132.1)">S1</text>
<text x="211.8" y="132.1" transform="rotate(-90 211.8 132.1)">S2</text>
<text x="214.4" y="136.9">MP</text>
<text x="113.6" y="140.7">24</text>
<text x="113.6" y="143.3">25</text>
<text x="160.6" y="138.2">37</text>
<text x="160.6" y="143.3">38</text>
<text x="160.6" y="145.8">39</text>
<text x="160.6" y="148.3">40</text>
<text x="206.8" y="144.2" transform="rotate(-90 206.8 144.2)">A</text>
<text x="209.3" y="144.2" transform="rotate(-90 209.3 144.2)">C</text>
<text x="211.8" y="144.2" transform="rotate(-90 211.8 144.2)">B</text>
<text x="113.6" y="150.9">19</text>
<text x="160.6" y="150.9">41</text>
<text x="138.2" y="158.2" transform="rotate(-90 138.2 158.2)">57</text>
<text x="32.3" y="172.5">1</text>
<text x="39.9" y="172.5">2</text>
<text x="32.3" y="175">1</text>
<text x="39.9" y="175">2</text>
<text x="32.3" y="183.9">1</text>
<text x="39.9" y="183.9">2</text>
<text x="32.3" y="186.4">1</text>
<text x="39.9" y="186.4">2</text>
</g>
<text font-size="1.8" fill="#009600" x="122.7" y="31.4">ldo_vin</text>
<g font-size="1.8" fill="#0f0f0f">
<text x="53.7" y="36.5">usb_host_D+</text>
<text x="53.7" y="39">usb_host_D-</text>
<text x="57.1" y="67">USB_RESET</text>
<text x="102.9" y="74.6">RUN</text>
<text x="193" y="74.6">GPIO0</text>
<text x="193" y="77.1">GPIO1</text>
<text x="193" y="79.7">GPIO2</text>
<text x="193" y="82.2">GPIO3</text>
<text x="193" y="89.8">GPIO6</text>
<text x="193" y="87.3">GPIO5</text>
<text x="193" y="84.7">GPIO4</text>
<text x="83.9" y="94.9">CLK</text>
<text x="84.9" y="92.4">~{CS}</text>
<text x="193" y="94.9">GPIO9</text>
<text x="193" y="92.4">GPIO8</text>
<text x="84.5" y="97.4">IO_{0}</text>
<text x="84.5" y="100">IO_{1}</text>
<text x="179.1" y="100">rgb_data</text>
<text x="84.5" y="102.5">IO_{2}</text>
<text x="84.5" y="105.1">IO_{3}</text>
<text x="179.1" y="107.6">SCL</text>
<text x="179.1" y="105.1">SDA</text>
<text x="166.4" y="135.5">VBUS_DET</text>
<text x="176.5" y="138.1">encoder_sw</text>
<text x="176.5" y="145.7">encoder_a</text>
<text x="176.5" y="150.8">encoder_b</text>
<text x="64.2" y="166">USB_RESET</text>
<text x="46.1" y="174.9">~{RESET}</text>
<text x="70.8" y="174.9">RUN</text>
<text x="72.2" y="186.3">~{CS}</text>
</g>
<g font-size="1.8" fill="#0000c2">
<text x="23.5" y="80.9">PLACE TERMINATION</text>
<text x="26.3" y="82.9">NEAR RP2040</text>
<text x="62.5" y="108.6">KEEP</text>
<text x="68.5" y="108.6">BUS</text>
<text x="73.5" y="108.6">LENGTH SHORT</text>
<text x="224.9" y="111.1">PU</text>
<text x="228.7" y="111.1">ON MODULE</text>
<text x="259.3" y="112.1">SSD1306</text>
<text x="269" y="112.1">128x32</text>
<text x="251" y="114.2">DISPLAY</text>
<text x="259.8" y="114.2">(Generic</text>
<text x="268.9" y="114.2">Amazon</text>
<text x="277.3" y="114.2">Module)</text>
<text x="269.7" y="146.7">POWER TP'S</text>
<text x="199.5" y="154.8">R20</text>
<text x="204.4" y="154.8">PROVIDES DEBOUNCE</text>
<text x="199.5" y="156.8">SW DEBOUNCE</text>
<text x="205.8" y="158.9">ON ENCODER</text>
<text x="214.6" y="156.8">NOT GREAT</text>
<text x="42.7" y="170.8">RESET</text>
<text x="42.7" y="182.2">BOOTSEL</text>
</g>
<g font-size="1.8" fill="#ff001b">
<text x="254.4" y="87.9">PINOUT</text>
<text x="258.9" y="89.9">DO</text>
<text x="262.7" y="87.9">IS</text>
<text x="262.9" y="89.9">NOT</text>
<text x="266" y="87.9">INCORRECT</text>
<text x="268" y="89.9">COPY</text>
<text x="252.9" y="94">GND</text>
<text x="254.5" y="92">EXPECTED</text>
<text x="258.2" y="94">-</text>
<text x="261.3" y="94">VCC</text>
<text x="265.4" y="92">PINOUT</text>
<text x="269.4" y="94">SCL</text>
<text x="273.7" y="92">WAS</text>
<text x="274.4" y="94">-</text>
<text x="277.5" y="94">SDA</text>
</g>
<g font-size="1.8" fill="#989898">
<text x="227.2" y="99.9">R22</text>
<text x="240" y="99.9">R21</text>
<text x="227.5" y="102.5">10k</text>
<text x="240" y="102.5">10k</text>
<text x="110.5" y="125.3">R5</text>
<text x="110.5" y="127.9">1M</text>
</g>
<g font-size="1.2" fill="#0000c2">
<text x="242.2" y="116.8">Connector_PinSocket_2.54mm:PinSocket_1x04_P2.54mm_Vertical</text>
<text x="189.8" y="160.7">Rotary_Encoder:RotaryEncoder_Alps_EC11E-Switch_Vertical_H20mm</text>
</g>
<g font-size="1.1" fill="#a90000">
<text x="87.7" y="135.6">3</text>
<text x="89.9" y="134.2" transform="rotate(-90 89.9 134.2)">2</text>
<text x="91.6" y="135.6">1</text>
<text x="89.9" y="138.6" transform="rotate(-90 89.9 138.6)">4</text>
</g>
</svg>
